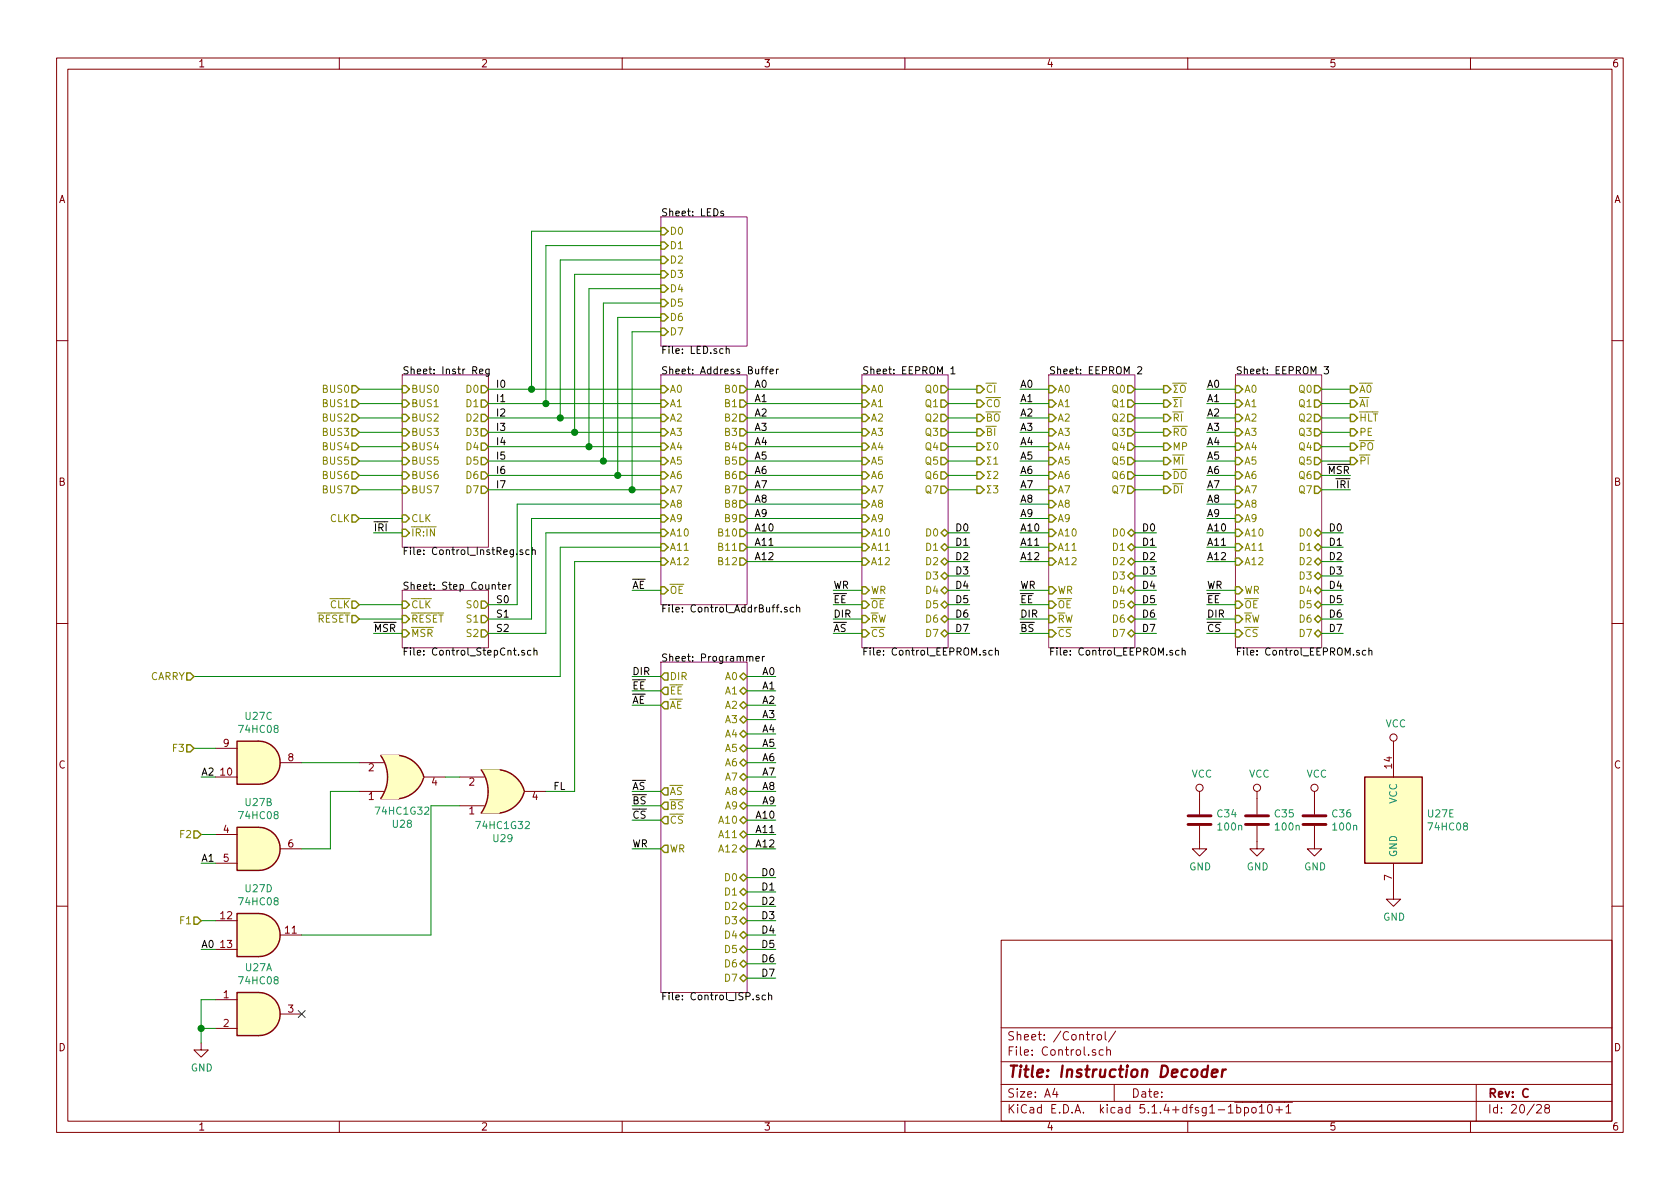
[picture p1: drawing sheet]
<svg xmlns="http://www.w3.org/2000/svg" width="297mm" height="210mm" viewBox="0 0 297 210" stroke-linecap="round" stroke-linejoin="round" font-family="sans-serif">
<g fill="none" stroke="#840000" stroke-width=".18">
<path d="M10 10.3h277v189.9h-277zM12 12.2h273v186.1h-273zM60 10.3v1.9M110 10.3v1.9M160 10.3v1.9M210 10.3v1.9M260 10.3v1.9M10 60.2h2M285 60.2h2M10 110.3h2M285 110.3h2M38.1 137.4h3.8"/>
<path d="M38.1 132.3h3.8M49.5 134.9h3.8M63.5 139.9h4.3M63.5 134.9h4.3M74.9 137.4h3.8M81.3 137.4h4.3M92.7 139.9h3.8M212.1 139.9v4.1M222.2 139.9v4.1M232.4 139.9v4.1M246.4 131.1v6.3M38.1 147.6h3.8"/>
<path d="M38.1 152.6h3.8M49.5 150.1h3.8M81.3 142.5h4.3M212.1 146v4.1h1.3l-1.3 1.3-1.3-1.3h1.3M222.2 146v4.1h1.3l-1.3 1.3-1.2-1.3h1.2M232.4 146v4.1h1.3l-1.3 1.3-1.3-1.3h1.3M246.4 152.6v6.4h1.2l-1.2 1.3-1.3-1.3h1.3M10 160.2h2M38.1 162.8h3.8M38.1 167.9h3.8M38.1 176.8h3.8M49.5 165.3h3.8"/>
<path d="M49.5 179.3h3.8M177 166.3h108v32h-108zM285 160.2h2M35.6 184.4v1.3h1.2l-1.2 1.2-1.3-1.2h1.3M38.1 181.9h3.8M60 198.3v1.9M110 198.3v1.9M160 198.3v1.9M177 194.8h108M177 191.8h108M177 187.8h108M177 181.8h108"/>
<path d="M186.5 192.5l-.4 1h1M186.8 193v1M193.5 182.9l-.4 .3M193.7 185.7a.37 .37 0 0 0-.6 .1l.1 .2 .5 .2 .1 .1-.3 .3-.4-.1M194.1 183.1l.2-.2 .4 .2v.7l-.2 .1-.4-.1zM195 185.7l-.4-.1-.3 .3 .1 .6 .2 .1 .4-.1M195.4 182.4v1.3l.2 .2M195.7 185.7h.1a.37 .37 0 0 1 .5 .1v.8M195.7 185.1v1.5M197 191.8v3M197.3 182.3l-1.3 2M210 198.3v1.9"/>
<path d="M218.3 194.9h10.2M218.7 195.9l.4-.1 .3 .3-.1 .6h-.6M218.7 195.3v1.5M220 195.9l.4-.1 .4 .3-.1 .6-.3 .1-.4-.1M220 195.8v1.5M221.4 196l.2-.2 .4 .2v.7l-.2 .1-.4-.1zM222.7 195.8l.4-.5v1.5M222.7 196.8h.8M224.2 195.5l.4-.2a.94 .94 0 0 1 0 1.5l-.4-.3-.1-.6zM225.6 196.3h1.1M226.2 195.7v1.1M227.4 195.8l.4-.5v1.5"/>
<path d="M227.4 196.8h.8M260 198.3v1.9M261 191.8v6.5M271.7 195.5l.2-.2h.4l.2 .5-.9 1h.9M273.4 196l-.2-.2v-.3a.48 .48 0 0 1 .7 0l-.1 .4-.6 .2-.1 .4 .3 .3h.3l.3-.3-.1-.4-.2-.1"/>
<circle cx="212.1" cy="139.3" r=".63"/>
<circle cx="222.2" cy="139.3" r=".63"/>
<circle cx="232.4" cy="139.3" r=".63"/>
<circle cx="246.4" cy="130.4" r=".63"/>
</g>
<path d="M213.5 189.2a.68 .68 0 0 0-1 .3l-.1 .6 .2 .2 .2 .1 .5-.1M213.6 188.4l-.3 2M214.3 189.8l1-.2-.1-.4-.5-.1-.4 .3v.9l.2 .1 .6-.1M216.2 189.1l-.2 1.3M216.7 189.1a.54 .54 0 0 0-.6 .4" fill="none" stroke="#840000" stroke-width=".41"/>
<path d="M116.8 38.3h15.3v22.9h-15.3zM71.1 66.3h15.3v30.5h-15.3zM116.8 66.3h15.3v40.6h-15.3zM152.4 66.3h15.2v48.2h-15.2zM185.4 66.3h15.3v48.2h-15.3zM218.4 66.3h15.3v48.2h-15.3zM71.1 104.4h15.3v10.1h-15.3zM116.8 117.1h15.3v58.4h-15.3z" fill="none" stroke="#840084" stroke-width=".18"/>
<g fill="none" stroke="#000" stroke-width=".18">
<path d="M127.9 37.4l-.3-.1-.2 .2 .1 .2 .4 .1v.3h-.5M84.8 65.7l.6-.1-.1-.3h-.3l-.2 .2 .1 .6h.4M86.5 65.3l-.1 1.1-.2 .1h-.3M86.5 65.3h-.4l-.2 .2 .1 .6h.5M128.4 61.8l.2-.1h.3v.8M128.4 61.2v1.3M134.6 65.3h.5M135.1 64.8l-.4 .2v1.1M135.3 65.3h.5M135.8 64.8l-.3 .2v1.1M136.1 65.7l.6-.1v-.3h-.4l-.2 .2 .1 .6h.5M137.3 65.3v.8"/>
<path d="M137.6 65.3l-.3 .2M168.1 65.2l.4-.4v1.3M168.1 66.1h.8M201.1 65l.5-.2 .3 .4-.8 .9h.8M234.1 64.8h.8l-.4 .5 .3 .2 .1 .4-.3 .2-.5-.1M92.4 97.3l-.3-.1-.2 .2 .1 .2 .4 .1v.3h-.5M93.5 97.3l-.3-.1-.2 .3 .1 .5h.4M94.1 97.4l.2-.2 .3 .1v.8M94.1 96.8v1.3M88 103.4h.5M88.2 102.9v1.1l.3 .2M88.8 103.8l.7-.1-.1-.3h-.4l-.2 .2 .1 .6h.5"/>
<path d="M90 103.4v.8M90.3 103.4l-.3 .2M92.7 115.1l-.3-.1-.2 .2 .1 .2 .4 .1v.3h-.5M93.9 115.1l-.4-.1-.2 .2 .1 .6h.5M94.4 115.1l.2-.1 .3 .1v.7M94.4 114.6v1.2M132.6 116.3l.1-.2h.3l.1 .8M133.7 116.5l.6-.1-.1-.3h-.4l-.1 .2v.6h.5M134.8 116.1v.8M135.2 116.1l-.4 .2M138.1 108.1v.1M139.2 107.4h-.3l-.2 .2v.1l.5 .2v.3h-.5"/>
<path d="M140.3 107.4h-.3l-.3 .2 .1 .6h.5M140.8 107.5l.2-.1h.3l.1 .8M140.8 107v1.2M174.3 115.1l-.3-.1-.2 .2 .1 .2 .4 .1v.3h-.5M175.4 115.1l-.3-.1-.3 .2 .2 .6h.4M176 115.1l.2-.1 .3 .1v.7M176 114.6v1.2M207.3 115.1l-.3-.1-.2 .2 .1 .2 .4 .1v.3h-.5M208.5 115.1l-.4-.1-.3 .2 .2 .6h.5M209 115.1l.2-.1 .3 .1v.7M209 114.6v1.2M240.3 115.1l-.3-.1-.1 .2v.2l.4 .1v.3h-.4"/>
<path d="M241.5 115.1l-.4-.1-.2 .2 .1 .6h.5M242 115.1l.2-.1 .3 .1 .1 .7M242 114.6v1.2M134.2 176h-.3l-.2 .1 .1 .2 .4 .1v.4h-.5M135.4 176h-.4l-.3 .2 .2 .6h.5M135.9 176.1l.2-.1h.3v.8M135.9 175.5v1.3"/>
</g>
<g fill="none" stroke="#848400" stroke-width=".25">
<path d="M116.8 45.3h.7l.6 .7-.6 .6h-.7zM116.8 47.9h.7l.6 .6-.6 .6h-.7zM116.8 40.3h.7l.6 .6-.6 .6h-.7zM116.8 42.8h.7l.6 .6-.6 .7h-.7zM116.8 55.5h.7l.6 .6-.6 .7h-.7zM116.8 58h.7l.6 .7-.6 .6h-.7zM116.8 50.4h.7l.6 .6-.6 .7h-.7zM116.8 53h.7l.6 .6-.6 .6h-.7zM62.2 68.2h.7l.6 .6-.6 .7h-.7zM62.2 78.4h.7l.6 .6-.6 .6h-.7zM62.2 70.7h.7l.6 .7-.6 .6h-.7zM62.2 75.8h.7l.6 .6-.6 .7h-.7z"/>
<path d="M62.2 73.3h.7l.6 .6-.6 .6h-.7zM71.1 68.2h.7l.6 .6-.6 .7h-.7zM71.1 70.7h.7l.6 .7-.6 .6h-.7zM71.1 73.3h.7l.6 .6-.6 .6h-.7zM71.1 75.8h.7l.6 .6-.6 .7h-.7zM71.1 78.4h.7l.6 .6-.6 .6h-.7zM85.1 68.2h.6l.7 .6-.7 .7h-.6zM85.1 70.7h.6l.7 .7-.7 .6h-.6zM85.1 73.3h.6l.7 .6-.7 .6h-.6zM85.1 75.8h.6l.7 .6-.7 .7h-.6zM85.1 78.4h.6l.7 .6-.7 .6h-.6zM116.8 68.2h.7l.6 .6-.6 .7h-.7z"/>
<path d="M116.8 70.7h.7l.6 .7-.6 .6h-.7zM116.8 73.3h.7l.6 .6-.6 .6h-.7zM116.8 75.8h.7l.6 .6-.6 .7h-.7zM116.8 78.4h.7l.6 .6-.6 .6h-.7zM130.8 68.2h.6l.7 .6-.7 .7h-.6zM130.8 70.7h.6l.7 .7-.7 .6h-.6zM130.8 73.3h.6l.7 .6-.7 .6h-.6zM130.8 75.8h.6l.7 .6-.7 .7h-.6zM130.8 78.4h.6l.7 .6-.7 .6h-.6zM152.4 68.2h.6l.7 .6-.7 .7h-.6zM152.4 70.7h.6l.7 .7-.7 .6h-.6zM152.4 73.3h.6l.7 .6-.7 .6h-.6z"/>
<path d="M152.4 75.8h.6l.7 .6-.7 .7h-.6zM152.4 78.4h.6l.7 .6-.7 .6h-.6zM166.4 68.2h.6l.6 .6-.6 .7h-.6zM166.4 70.7h.6l.6 .7-.6 .6h-.6zM166.4 73.3h.6l.6 .6-.6 .6h-.6zM166.4 75.8h.6l.6 .6-.6 .7h-.6zM166.4 78.4h.6l.6 .6-.6 .6h-.6zM172.7 78.4h.7l.6 .6-.6 .6h-.7zM172.7 73.3h.7l.6 .6-.6 .6h-.7zM172.7 68.2h.7l.6 .6-.6 .7h-.7zM172.7 70.7h.7l.6 .7-.6 .6h-.7zM172.7 75.8h.7l.6 .6-.6 .7h-.7z"/>
<path d="M185.4 68.2h.7l.6 .6-.6 .7h-.7zM185.4 70.7h.7l.6 .7-.6 .6h-.7zM185.4 73.3h.7l.6 .6-.6 .6h-.7zM185.4 75.8h.7l.6 .6-.6 .7h-.7zM185.4 78.4h.7l.6 .6-.6 .6h-.7zM199.4 68.2h.6l.7 .6-.7 .7h-.6zM199.4 70.7h.6l.7 .7-.7 .6h-.6zM199.4 73.3h.6l.7 .6-.7 .6h-.6zM199.4 75.8h.6l.7 .6-.7 .7h-.6zM199.4 78.4h.6l.7 .6-.7 .6h-.6zM205.7 68.2h.7l.6 .6-.6 .7h-.7zM205.7 70.7h.7l.6 .7-.6 .6h-.7z"/>
<path d="M205.7 78.4h.7l.6 .6-.6 .6h-.7zM205.7 75.8h.7l.6 .6-.6 .7h-.7zM205.7 73.3h.7l.6 .6-.6 .6h-.7zM218.4 68.2h.7l.6 .6-.6 .7h-.7zM218.4 70.7h.7l.6 .7-.6 .6h-.7zM218.4 73.3h.7l.6 .6-.6 .6h-.7zM218.4 75.8h.7l.6 .6-.6 .7h-.7zM218.4 78.4h.7l.6 .6-.6 .6h-.7zM232.4 68.2h.6l.7 .6-.7 .7h-.6zM232.4 70.7h.6l.7 .7-.7 .6h-.6zM232.4 73.3h.6l.7 .6-.7 .6h-.6zM232.4 75.8h.6l.7 .6-.7 .7h-.6z"/>
<path d="M232.4 78.4h.6l.7 .6-.7 .6h-.6zM238.8 78.4h.6l.6 .6-.6 .6h-.6zM238.8 75.8h.6l.6 .6-.6 .7h-.6zM238.8 73.3h.6l.6 .6-.6 .6h-.6zM238.8 70.7h.6l.6 .7-.6 .6h-.6zM238.8 68.2h.6l.6 .6-.6 .7h-.6zM62.2 86h.7l.6 .6-.6 .6h-.7zM62.2 83.4h.7l.6 .7-.6 .6h-.7zM62.2 80.9h.7l.6 .6-.6 .7h-.7zM62.2 91.1h.7l.6 .6-.6 .6h-.7zM71.1 80.9h.7l.6 .6-.6 .7h-.7zM71.1 83.4h.7l.6 .7-.6 .6h-.7z"/>
<path d="M71.1 86h.7l.6 .6-.6 .6h-.7zM71.1 91.1h.7l.6 .6-.6 .6h-.7zM71.1 93.6h.7l.6 .6-.6 .7h-.7zM85.1 80.9h.6l.7 .6-.7 .7h-.6zM85.1 83.4h.6l.7 .7-.7 .6h-.6zM85.1 86h.6l.7 .6-.7 .6h-.6zM116.8 80.9h.7l.6 .6-.6 .7h-.7zM116.8 83.4h.7l.6 .7-.6 .6h-.7zM116.8 86h.7l.6 .6-.6 .6h-.7zM116.8 88.5h.7l.6 .6-.6 .7h-.7zM116.8 91.1h.7l.6 .6-.6 .6h-.7zM116.8 93.6h.7l.6 .6-.6 .7h-.7z"/>
<path d="M116.8 96.1h.7l.6 .7-.6 .6h-.7zM116.8 98.7h.7l.6 .6-.6 .6h-.7zM130.8 80.9h.6l.7 .6-.7 .7h-.6zM130.8 83.4h.6l.7 .7-.7 .6h-.6zM130.8 86h.6l.7 .6-.7 .6h-.6zM130.8 88.5h.6l.7 .6-.7 .7h-.6zM130.8 91.1h.6l.7 .6-.7 .6h-.6zM130.8 93.6h.6l.7 .6-.7 .7h-.6zM130.8 96.1h.6l.7 .7-.7 .6h-.6zM130.8 98.7h.6l.7 .6-.7 .6h-.6zM152.4 80.9h.6l.7 .6-.7 .7h-.6zM152.4 83.4h.6l.7 .7-.7 .6h-.6z"/>
<path d="M152.4 86h.6l.7 .6-.7 .6h-.6zM152.4 88.5h.6l.7 .6-.7 .7h-.6zM152.4 91.1h.6l.7 .6-.7 .6h-.6zM152.4 93.6h.6l.7 .6-.7 .7h-.6zM152.4 96.1h.6l.7 .7-.7 .6h-.6zM152.4 98.7h.6l.7 .6-.7 .6h-.6zM166.4 80.9h.6l.6 .6-.6 .7h-.6zM166.4 83.4h.6l.6 .7-.6 .6h-.6zM166.4 86h.6l.6 .6-.6 .6h-.6zM166.4 94.2l.6-.6 .6 .6-.6 .7zM166.4 96.8l.6-.7 .6 .7-.6 .6zM166.4 99.3l.6-.6 .6 .6-.6 .6z"/>
<path d="M172.7 80.9h.7l.6 .6-.6 .7h-.7zM172.7 83.4h.7l.6 .7-.6 .6h-.7zM172.7 86h.7l.6 .6-.6 .6h-.7zM185.4 80.9h.7l.6 .6-.6 .7h-.7zM185.4 83.4h.7l.6 .7-.6 .6h-.7zM185.4 86h.7l.6 .6-.6 .6h-.7zM185.4 88.5h.7l.6 .6-.6 .7h-.7zM185.4 91.1h.7l.6 .6-.6 .6h-.7zM185.4 93.6h.7l.6 .6-.6 .7h-.7zM185.4 96.1h.7l.6 .7-.6 .6h-.7zM185.4 98.7h.7l.6 .6-.6 .6h-.7zM199.4 80.9h.6l.7 .6-.7 .7h-.6z"/>
<path d="M199.4 83.4h.6l.7 .7-.7 .6h-.6zM199.4 86h.6l.7 .6-.7 .6h-.6zM199.4 94.2l.6-.6 .7 .6-.7 .7zM199.4 96.8l.6-.7 .7 .7-.7 .6zM199.4 99.3l.6-.6 .7 .6-.7 .6zM205.7 86h.7l.6 .6-.6 .6h-.7zM205.7 80.9h.7l.6 .6-.6 .7h-.7zM205.7 83.4h.7l.6 .7-.6 .6h-.7zM218.4 80.9h.7l.6 .6-.6 .7h-.7zM218.4 83.4h.7l.6 .7-.6 .6h-.7zM218.4 86h.7l.6 .6-.6 .6h-.7zM218.4 88.5h.7l.6 .6-.6 .7h-.7z"/>
<path d="M218.4 91.1h.7l.6 .6-.6 .6h-.7zM218.4 93.6h.7l.6 .6-.6 .7h-.7zM218.4 96.1h.7l.6 .7-.6 .6h-.7zM218.4 98.7h.7l.6 .6-.6 .6h-.7zM232.4 80.9h.6l.7 .6-.7 .7h-.6zM232.4 83.4h.6l.7 .7-.7 .6h-.6zM232.4 86h.6l.7 .6-.7 .6h-.6zM232.4 94.2l.6-.6 .7 .6-.7 .7zM232.4 96.8l.6-.7 .7 .7-.7 .6zM232.4 99.3l.6-.6 .7 .6-.7 .6zM238.8 80.9h.6l.6 .6-.6 .7h-.6zM33 119h.7l.6 .6-.6 .7h-.7z"/>
<path d="M62.2 106.3h.7l.6 .6-.6 .7h-.7zM62.2 108.8h.7l.6 .7-.6 .6h-.7zM71.1 106.3h.7l.6 .6-.6 .7h-.7zM71.1 108.8h.7l.6 .7-.6 .6h-.7zM71.1 111.4h.7l.6 .6-.6 .6h-.7zM85.1 106.3h.6l.7 .6-.7 .7h-.6zM85.1 108.8h.6l.7 .7-.7 .6h-.6zM85.1 111.4h.6l.7 .6-.7 .6h-.6zM116.8 103.8h.7l.6 .6-.6 .6h-.7zM117.5 119h.6v1.3h-.6l-.7-.7zM130.8 119.6l.6-.6 .7 .6-.7 .7zM152.4 103.8h.6l.7 .6-.7 .6h-.6z"/>
<path d="M152.4 106.3h.6l.7 .6-.7 .7h-.6zM152.4 108.8h.6l.7 .7-.7 .6h-.6zM152.4 111.4h.6l.7 .6-.7 .6h-.6zM166.4 101.8l.6-.6 .6 .6-.6 .7zM166.4 104.4l.6-.6 .6 .6-.6 .6zM166.4 106.9l.6-.6 .6 .6-.6 .7zM166.4 109.5l.6-.7 .6 .7-.6 .6zM166.4 112l.6-.6 .6 .6-.6 .6zM185.4 103.8h.7l.6 .6-.6 .6h-.7zM185.4 106.3h.7l.6 .6-.6 .7h-.7zM185.4 108.8h.7l.6 .7-.6 .6h-.7zM185.4 111.4h.7l.6 .6-.6 .6h-.7z"/>
<path d="M199.4 101.8l.6-.6 .7 .6-.7 .7zM199.4 104.4l.6-.6 .7 .6-.7 .6zM199.4 106.9l.6-.6 .7 .6-.7 .7zM199.4 109.5l.6-.7 .7 .7-.7 .6zM200 111.4l.7 .6-.7 .6-.6-.6zM218.4 103.8h.7l.6 .6-.6 .6h-.7zM218.4 106.3h.7l.6 .6-.6 .7h-.7zM218.4 108.8h.7l.6 .7-.6 .6h-.7zM218.4 111.4h.7l.6 .6-.6 .6h-.7zM232.4 101.8l.6-.6 .7 .6-.7 .7zM232.4 104.4l.6-.6 .7 .6-.7 .6zM232.4 106.9l.6-.6 .7 .6-.7 .7z"/>
<path d="M232.4 109.5l.6-.7 .7 .7-.7 .6zM232.4 112l.6-.6 .7 .6-.7 .6zM33 131.7h.7l.6 .6-.6 .7h-.7zM117.5 121.5h.6v1.3h-.6l-.7-.6zM117.5 139.3h.6v1.3h-.6l-.7-.7zM117.5 124.1h.6v1.2h-.6l-.7-.6zM130.8 124.7l.6-.6 .7 .6-.7 .6zM130.8 127.2l.6-.6 .7 .6-.7 .7zM130.8 129.8l.6-.6 .7 .6-.7 .6zM130.8 132.3l.6-.6 .7 .6-.7 .7zM130.8 134.9l.6-.7 .7 .7-.7 .6zM130.8 137.4l.6-.6 .7 .6-.7 .6z"/>
<path d="M130.8 139.9l.6-.6 .7 .6-.7 .7zM131.4 121.5l.7 .7-.7 .6-.6-.6zM34.3 146.9h.6l.7 .7-.7 .6h-.6zM117.5 141.9h.6v1.2h-.6l-.7-.6zM117.5 144.4h.6v1.3h-.6l-.7-.7zM117.5 149.5h.6v1.2h-.6l-.7-.6zM130.8 147.6l.6-.7 .7 .7-.7 .6zM130.8 145l.6-.6 .7 .6-.7 .7zM130.8 142.5l.6-.6 .7 .6-.7 .6zM130.8 157.7l.6-.6 .7 .6-.7 .7zM130.8 155.2l.6-.6 .7 .6-.7 .6zM131.4 149.5l.7 .6-.7 .6-.6-.6z"/>
<path d="M34.3 162.2h.6l.7 .6-.7 .6h-.6zM130.8 173l.6-.7 .7 .7-.7 .6zM130.8 170.4l.6-.6 .7 .6-.7 .7zM130.8 167.9l.6-.6 .7 .6-.7 .6zM130.8 165.3l.6-.6 .7 .6-.7 .7zM130.8 162.8l.6-.6 .7 .6-.7 .6zM130.8 160.3l.6-.7 .7 .7-.7 .6z"/>
</g>
<g fill="#ffffc2" stroke="#ffffc2" stroke-width=".18">
<path d="M69.9 136.1l5 1.3a5.2 5.2 0 0 1-4.4 3.8z"/>
<path d="M70.5 133.6a5.2 5.2 0 0 1 4.4 3.8l-5 1.3z"/>
<path d="M67.3 133.6h3.2z"/>
<path d="M67.3 141.2h3.2z"/>
<path d="M67.3 133.6h3.2v7.6h-3.2a6.6 6.6 0 0 0 0-7.6z"/>
<path d="M87.7 138.6l5 1.4a5.2 5.2 0 0 1-4.4 3.8z"/>
<path d="M88.3 136.1a5.2 5.2 0 0 1 4.4 3.8l-5 1.4z"/>
<path d="M85.1 136.1h3.2z"/>
<path d="M85.1 143.8h3.2z"/>
<path d="M85.1 136.1h3.2v7.7h-3.2a6.6 6.6 0 0 0 0-7.7z"/>
<path d="M45.7 131.1a3.8 3.8 0 0 1 3.8 3.8 3.8 3.8 0 0 1-3.8 3.8z"/>
<path d="M41.9 131.1h3.8v7.6h-3.8z"/>
<path d="M241.3 137.4h10.2v15.2h-10.2z"/>
<path d="M45.7 161.5a3.8 3.8 0 0 1 3.8 3.8 3.8 3.8 0 0 1-3.8 3.9z"/>
<path d="M41.9 161.5h3.8v7.7h-3.8z"/>
<path d="M45.7 175.5a3.8 3.8 0 0 1 3.8 3.8 3.8 3.8 0 0 1-3.8 3.8z"/>
<path d="M41.9 175.5h3.8v7.6h-3.8z"/>
<path d="M45.7 146.3a3.8 3.8 0 0 1 3.8 3.8 3.8 3.8 0 0 1-3.8 3.8z"/>
<path d="M41.9 146.3h3.8v7.6h-3.8z"/>
</g>
<g fill="none" stroke="#840000" stroke-width=".25">
<path d="M41.9 131.1h3.8a3.8 3.8 0 0 1 3.8 3.8 3.8 3.8 0 0 1-3.8 3.8h-3.8zM67.3 133.6h3.2a5.2 5.2 0 0 1 4.4 3.8M67.3 133.6a6.6 6.6 0 0 1 0 7.6M74.9 137.4a5.2 5.2 0 0 1-4.4 3.8h-3.2M85.1 136.1h3.2M85.1 136.2a6.6 6.6 0 0 1 0 7.5M88.3 136.1a5.2 5.2 0 0 1 4.4 3.8M92.7 140a5.2 5.2 0 0 1-4.4 3.8M241.3 137.4h10.2v15.2h-10.2zM41.9 146.3h3.8a3.8 3.8 0 0 1 3.8 3.8 3.8 3.8 0 0 1-3.8 3.8h-3.8zM85.1 143.8h3.2M41.9 161.5h3.8a3.8 3.8 0 0 1 3.8 3.8 3.8 3.8 0 0 1-3.8 3.9h-3.8z"/>
<path d="M41.9 175.5h3.8a3.8 3.8 0 0 1 3.8 3.8 3.8 3.8 0 0 1-3.8 3.8h-3.8z"/>
</g>
<path d="M210.1 145.8h4M210.1 144.3h4M220.2 145.8h4.1M220.2 144.3h4.1M230.4 145.8h4M230.4 144.3h4" fill="none" stroke="#840000" stroke-width=".51"/>
<g fill="none" stroke="#008400" stroke-width=".18">
<path d="M116.8 51h-12.7v28M116.8 53.6h-10.1v27.9M116.8 56.1h-7.6v28M116.8 58.7h-5v27.9M116.8 48.5h-15.2v27.9M116.8 43.4h-20.3v28M116.8 46h-17.7v27.9M116.8 40.9h-22.8v27.9M63.5 73.9h7.6M63.5 71.4h7.6M63.5 79h7.6M63.5 76.4h7.6"/>
<path d="M63.5 68.8h7.6M86.4 73.9h30.4M86.4 71.4h30.4M86.4 79h30.4M86.4 76.4h30.4M86.4 68.8h30.4M132.1 73.9h20.3M132.1 71.4h20.3M132.1 79h20.3M132.1 76.4h20.3M132.1 68.8h20.3M167.6 73.9h5.1"/>
<path d="M167.6 71.4h5.1M167.6 79h5.1M167.6 76.4h5.1M167.6 68.8h5.1M180.3 73.9h5.1M180.3 71.4h5.1M180.3 79h5.1M180.3 76.4h5.1M180.3 68.8h5.1M200.7 73.9h5M200.7 71.4h5M200.7 79h5"/>
<path d="M200.7 76.4h5M200.7 68.8h5M213.4 73.9h5M213.4 71.4h5M213.4 79h5M213.4 76.4h5M213.4 68.8h5M233.7 73.9h5.1M233.7 71.4h5.1M233.7 79h5.1M233.7 76.4h5.1M233.7 68.8h5.1"/>
<path d="M63.5 81.5h7.6M63.5 84.1h7.6M63.5 86.6h7.6M63.5 91.7h7.6M66 94.2h5.1M86.4 81.5h30.4M86.4 84.1h30.4M86.4 86.6h30.4M116.8 96.8h-17.7v22.8h-64.8M116.8 99.3h-15.2v40.6h-5.1M116.8 89.1h-25.4v17.8h-5M116.8 91.7h-22.8v17.8h-7.6"/>
<path d="M116.8 94.2h-20.3v17.8h-10.1M132.1 96.8h20.3M132.1 99.3h20.3M132.1 94.2h20.3M132.1 81.5h20.3M132.1 84.1h20.3M132.1 86.6h20.3M132.1 91.7h20.3M132.1 89.1h20.3M167.6 96.8h3.8M167.6 99.3h3.8M167.6 94.2h3.8"/>
<path d="M167.6 81.5h5.1M167.6 84.1h5.1M167.6 86.6h5.1M180.3 96.8h5.1M180.3 99.3h5.1M180.3 94.2h5.1M180.3 81.5h5.1M180.3 84.1h5.1M180.3 86.6h5.1M180.3 91.7h5.1M180.3 89.1h5.1M200.7 96.8h3.8"/>
<path d="M200.7 99.3h3.8M200.7 94.2h3.8M200.7 81.5h5M200.7 84.1h5M200.7 86.6h5M213.4 96.8h5M213.4 99.3h5M213.4 94.2h5M213.4 81.5h5M213.4 84.1h5M213.4 86.6h5M213.4 91.7h5"/>
<path d="M213.4 89.1h5M233.7 96.8h3.8M233.7 99.3h3.8M233.7 94.2h3.8M233.7 81.5h5.1M233.7 84.1h5.1M233.7 86.6h5.1M63.5 106.9h7.6M63.5 109.5h7.6M66 112h5.1M111.8 104.4h5M111.8 119.6h5"/>
<path d="M132.1 119.6h5.1M147.3 104.4h5.1M147.3 106.9h5.1M147.3 109.5h5.1M147.3 112h5.1M167.6 101.8h3.8M167.6 104.4h3.8M167.6 106.9h3.8M167.6 109.5h3.8M167.6 112h3.8M180.3 104.4h5.1M180.3 106.9h5.1"/>
<path d="M180.3 109.5h5.1M180.3 112h5.1M200.7 101.8h3.8M200.7 104.4h3.8M200.7 106.9h3.8M200.7 109.5h3.8M200.7 112h3.8M213.4 104.4h5M213.4 106.9h5M213.4 109.5h5M213.4 112h5M233.7 101.8h3.8"/>
<path d="M233.7 104.4h3.8M233.7 106.9h3.8M233.7 109.5h3.8M233.7 112h3.8M34.3 132.3h3.8M53.3 134.9h10.2M63.5 139.9h-5.1v10.2h-5.1M78.7 137.4h2.6M111.8 139.9h5M111.8 124.7h5M111.8 122.2h5M132.1 139.9h5.1"/>
<path d="M132.1 124.7h5.1M132.1 122.2h5.1M132.1 134.9h5.1M132.1 137.4h5.1M132.1 132.3h5.1M132.1 127.2h5.1M132.1 129.8h5.1M35.6 147.6h2.5M35.6 152.6h2.5M81.3 142.5h-5.1v22.8h-22.9M111.8 142.5h5M111.8 145h5"/>
<path d="M111.8 150.1h5M132.1 142.5h5.1M132.1 145h5.1M132.1 147.6h5.1M132.1 150.1h5.1M132.1 155.2h5.1M132.1 157.7h5.1M35.6 162.8h2.5M38.1 176.8h-2.5v7.6M132.1 160.3h5.1M132.1 162.8h5.1M132.1 165.3h5.1"/>
<path d="M132.1 167.9h5.1M132.1 170.4h5.1M132.1 173h5.1M35.6 181.9h2.5"/>
</g>
<path d="M175.8 78.4l.2-.1a.67 .67 0 0 1 .4 .6 .67 .67 0 0 1-.4 .6l-.3-.4zM207.3 70.3h1.8M208.2 70.7h-.6l.4 .6-.4 .6h.6M208.5 67.8h1.3M208.8 68.3l.2-.2a.47 .47 0 0 1 .6 .4l-.1 .7-.2 .2-.4-.1a1 1 0 0 1-.1-1zM208.8 70.7v1.2M175.6 85.9h.8l-.4 .5 .4 .1v.4l-.2 .3-.6-.2M175.7 81.2l.4-.4v1.3M175.7 83.5l.5-.1 .2 .3-.8 .9h.8M175.7 82.1h.7" fill="none" stroke="#848400" stroke-width=".18"/>
<g fill="#008400" stroke="#008400" stroke-width=".25">
<circle cx="111.8" cy="86.6" r=".51"/>
<circle cx="101.6" cy="76.4" r=".51"/>
<circle cx="35.6" cy="181.9" r=".51"/>
<circle cx="106.7" cy="81.5" r=".51"/>
<circle cx="99.1" cy="73.9" r=".51"/>
<circle cx="109.2" cy="84.1" r=".51"/>
<circle cx="96.5" cy="71.4" r=".51"/>
<circle cx="104.1" cy="79" r=".51"/>
<circle cx="94" cy="68.8" r=".51"/>
</g>
<path d="M52.7 178.7l1.2 1.2M53.9 178.7l-1.2 1.2" fill="none" stroke="#000084" stroke-width=".18"/>
<text font-size="2.8" fill="#840000" x="178" y="190.5">Title: Instruction Decoder</text>
<g font-size="2.1" fill="#840000">
<text x="178" y="184">Sheet: /Control/</text>
<text x="178" y="186.7">File: Control.sch</text>
<text x="178" y="196.9">KiCad E.D.A. kicad 5.1.4+dfsg1-1bpo10+1</text>
<text x="178" y="194.1">Size: A4</text>
<text x="200" y="194.1">Date:</text>
<text x="263" y="194.1">Rev: C</text>
<text x="263" y="196.9">Id: 20/28</text>
</g>
<g font-size="1.8" fill="#840000">
<text x="35" y="11.9">1</text>
<text x="85" y="11.9">2</text>
<text x="135" y="11.9">3</text>
<text x="185" y="11.9">4</text>
<text x="235" y="11.9">5</text>
<text x="285" y="11.9">6</text>
<text x="10.4" y="35.9">A</text>
<text x="285.4" y="35.9">A</text>
<text x="10.4" y="85.9">B</text>
<text x="285.4" y="85.9">B</text>
<text x="10.4" y="135.9">C</text>
<text x="39" y="137.2">10</text>
<text x="39.5" y="132.1">9</text>
<text x="51" y="134.6">8</text>
<text x="65.2" y="136.4">2</text>
<text x="246.1" y="135.8" transform="rotate(-90 246.1 135.8)">14</text>
<text x="285.4" y="135.9">C</text>
<text x="65.2" y="141.5">1</text>
<text x="76.4" y="138.9">4</text>
<text x="83" y="138.9">2</text>
<text x="94.1" y="141.5">4</text>
<text x="39.5" y="147.3">4</text>
<text x="51" y="149.9">6</text>
<text x="83" y="144">1</text>
<text x="39.5" y="152.4">5</text>
<text x="246.1" y="155.7" transform="rotate(-90 246.1 155.7)">7</text>
<text x="39" y="162.6">12</text>
<text x="39" y="167.6">13</text>
<text x="50.5" y="165.1">11</text>
<text x="39.5" y="176.5">1</text>
<text x="51" y="179.1">3</text>
<text x="10.4" y="185.9">D</text>
<text x="39.5" y="181.6">2</text>
<text x="285.4" y="185.9">D</text>
<text x="35" y="199.9">1</text>
<text x="85" y="199.9">2</text>
<text x="135" y="199.9">3</text>
<text x="185" y="199.9">4</text>
<text x="235" y="199.9">5</text>
<text x="285" y="199.9">6</text>
</g>
<g font-size="1.8">
<text x="116.8" y="38.2">Sheet: LEDs</text>
<text x="116.8" y="62.6">File: LED.sch</text>
<text x="71.1" y="66.2">Sheet: Instr Reg</text>
<text x="87.6" y="71.1">I1</text>
<text x="87.6" y="68.6">I0</text>
<text x="116.8" y="66.2">Sheet: Address Buffer</text>
<text x="133.3" y="71.1">A1</text>
<text x="133.3" y="68.6">A0</text>
<text x="152.4" y="66.2">Sheet: EEPROM 1</text>
<text x="180.3" y="68.6">A0</text>
<text x="180.3" y="71.1">A1</text>
<text x="185.4" y="66.2">Sheet: EEPROM 2</text>
<text x="213.4" y="68.6">A0</text>
<text x="213.4" y="71.1">A1</text>
<text x="218.4" y="66.2">Sheet: EEPROM 3</text>
<text x="87.6" y="76.2">I3</text>
<text x="87.6" y="73.7">I2</text>
<text x="133.3" y="73.7">A2</text>
<text x="133.3" y="76.2">A3</text>
<text x="180.3" y="73.7">A2</text>
<text x="180.3" y="76.2">A3</text>
<text x="213.4" y="73.7">A2</text>
<text x="213.4" y="76.2">A3</text>
<text x="87.6" y="83.8">I6</text>
<text x="87.6" y="81.3">I5</text>
<text x="87.6" y="78.7">I4</text>
<text x="133.3" y="78.7">A4</text>
<text x="133.3" y="81.3">A5</text>
<text x="133.3" y="83.8">A6</text>
<text x="180.3" y="78.7">A4</text>
<text x="180.3" y="81.3">A5</text>
<text x="180.3" y="83.8">A6</text>
<text x="213.4" y="78.7">A4</text>
<text x="213.4" y="81.3">A5</text>
<text x="213.4" y="83.8">A6</text>
<text x="234.8" y="83.8">MSR</text>
<text x="87.6" y="86.4">I7</text>
<text x="133.3" y="86.4">A7</text>
<text x="133.3" y="88.9">A8</text>
<text x="180.3" y="86.4">A7</text>
<text x="180.3" y="88.9">A8</text>
<text x="213.4" y="86.4">A7</text>
<text x="213.4" y="88.9">A8</text>
<text x="236.5" y="86.4">IRI</text>
<text x="66" y="94">IRI</text>
<text x="133.3" y="91.4">A9</text>
<text x="133.3" y="94">A10</text>
<text x="169.2" y="94">D0</text>
<text x="180.3" y="91.4">A9</text>
<text x="180.3" y="94">A10</text>
<text x="202.2" y="94">D0</text>
<text x="213.4" y="91.4">A9</text>
<text x="213.4" y="94">A10</text>
<text x="235.2" y="94">D0</text>
<text x="71.1" y="98.1">File: Control_InstReg.sch</text>
<text x="133.3" y="96.5">A11</text>
<text x="133.3" y="99.1">A12</text>
<text x="169.2" y="96.5">D1</text>
<text x="169.2" y="99.1">D2</text>
<text x="169.2" y="101.6">D3</text>
<text x="180.3" y="99.1">A12</text>
<text x="180.3" y="96.5">A11</text>
<text x="202.2" y="96.5">D1</text>
<text x="202.2" y="99.1">D2</text>
<text x="202.2" y="101.6">D3</text>
<text x="213.4" y="99.1">A12</text>
<text x="213.4" y="96.5">A11</text>
<text x="235.2" y="101.6">D3</text>
<text x="235.2" y="99.1">D2</text>
<text x="235.2" y="96.5">D1</text>
<text x="71.1" y="104.3">Sheet: Step Counter</text>
<text x="87.6" y="106.7">S0</text>
<text x="111.8" y="104.1">AE</text>
<text x="147.3" y="106.7">EE</text>
<text x="147.3" y="104.1">WR</text>
<text x="169.2" y="104.1">D4</text>
<text x="169.2" y="106.7">D5</text>
<text x="180.3" y="104.1">WR</text>
<text x="180.3" y="106.7">EE</text>
<text x="202.2" y="104.1">D4</text>
<text x="202.2" y="106.7">D5</text>
<text x="213.4" y="104.1">WR</text>
<text x="213.4" y="106.7">EE</text>
<text x="235.2" y="106.7">D5</text>
<text x="235.2" y="104.1">D4</text>
<text x="66" y="111.8">MSR</text>
<text x="87.6" y="111.8">S2</text>
<text x="87.6" y="109.2">S1</text>
<text x="116.8" y="108.3">File: Control_AddrBuff.sch</text>
<text x="147.3" y="111.8">AS</text>
<text x="147.3" y="109.2">DIR</text>
<text x="169.2" y="109.2">D6</text>
<text x="169.2" y="111.8">D7</text>
<text x="180.3" y="111.8">BS</text>
<text x="180.3" y="109.2">DIR</text>
<text x="202.2" y="109.2">D6</text>
<text x="202.2" y="111.8">D7</text>
<text x="213.4" y="111.8">CS</text>
<text x="213.4" y="109.2">DIR</text>
<text x="235.2" y="111.8">D7</text>
<text x="235.2" y="109.2">D6</text>
<text x="71.1" y="115.9">File: Control_StepCnt.sch</text>
<text x="111.8" y="119.4">DIR</text>
<text x="116.8" y="117">Sheet: Programmer</text>
<text x="134.9" y="119.4">A0</text>
<text x="152.4" y="115.9">File: Control_EEPROM.sch</text>
<text x="185.4" y="115.9">File: Control_EEPROM.sch</text>
<text x="218.4" y="115.9">File: Control_EEPROM.sch</text>
<text x="111.8" y="124.5">AE</text>
<text x="111.8" y="121.9">EE</text>
<text x="134.9" y="121.9">A1</text>
<text x="134.9" y="124.5">A2</text>
<text x="134.9" y="127">A3</text>
<text x="134.9" y="129.5">A4</text>
<text x="35.6" y="137.2">A2</text>
<text x="134.9" y="134.6">A6</text>
<text x="134.9" y="137.2">A7</text>
<text x="134.9" y="132.1">A5</text>
<text x="97.8" y="139.7">FL</text>
<text x="111.8" y="139.7">AS</text>
<text x="111.8" y="142.2">BS</text>
<text x="134.9" y="142.2">A9</text>
<text x="134.9" y="139.7">A8</text>
<text x="111.8" y="149.9">WR</text>
<text x="111.8" y="144.8">CS</text>
<text x="133.9" y="149.9">A12</text>
<text x="133.9" y="147.3">A11</text>
<text x="133.9" y="144.8">A10</text>
<text x="35.6" y="152.4">A1</text>
<text x="134.9" y="154.9">D0</text>
<text x="134.9" y="160">D2</text>
<text x="134.9" y="157.5">D1</text>
<text x="35.6" y="167.6">A0</text>
<text x="134.9" y="167.6">D5</text>
<text x="134.9" y="165.1">D4</text>
<text x="134.9" y="162.6">D3</text>
<text x="134.9" y="172.7">D7</text>
<text x="134.9" y="170.2">D6</text>
<text x="116.8" y="176.9">File: Control_ISP.sch</text>
</g>
<g font-size="1.8" fill="#848400">
<text x="118.4" y="41.5">D0</text>
<text x="118.4" y="46.6">D2</text>
<text x="118.4" y="44.1">D1</text>
<text x="118.4" y="49.1">D3</text>
<text x="118.4" y="51.7">D4</text>
<text x="118.4" y="56.8">D6</text>
<text x="118.4" y="59.3">D7</text>
<text x="118.4" y="54.2">D5</text>
<text x="57.3" y="69.5">BUS0</text>
<text x="72.6" y="69.5">BUS0</text>
<text x="82.6" y="69.5">D0</text>
<text x="118.4" y="69.5">A0</text>
<text x="128.3" y="69.5">B0</text>
<text x="153.9" y="69.5">A0</text>
<text x="163.8" y="69.5">Q0</text>
<text x="174.2" y="69.5">CI</text>
<text x="186.9" y="69.5">A0</text>
<text x="196.8" y="69.5">Q0</text>
<text x="207.3" y="69.5">O</text>
<text x="220" y="69.5">A0</text>
<text x="229.8" y="69.5">Q0</text>
<text x="240.3" y="69.5">A0</text>
<text x="57.3" y="72">BUS1</text>
<text x="57.3" y="77.1">BUS3</text>
<text x="57.3" y="74.5">BUS2</text>
<text x="72.6" y="72">BUS1</text>
<text x="72.6" y="74.5">BUS2</text>
<text x="72.6" y="77.1">BUS3</text>
<text x="82.6" y="72">D1</text>
<text x="82.6" y="74.5">D2</text>
<text x="82.6" y="77.1">D3</text>
<text x="118.4" y="72">A1</text>
<text x="118.4" y="74.5">A2</text>
<text x="118.4" y="77.1">A3</text>
<text x="128.3" y="72">B1</text>
<text x="128.3" y="74.5">B2</text>
<text x="128.3" y="77.1">B3</text>
<text x="153.9" y="72">A1</text>
<text x="153.9" y="74.5">A2</text>
<text x="153.9" y="77.1">A3</text>
<text x="163.8" y="72">Q1</text>
<text x="163.8" y="74.5">Q2</text>
<text x="163.8" y="77.1">Q3</text>
<text x="174.2" y="74.5">BO</text>
<text x="174.2" y="72">CO</text>
<text x="174.2" y="77.1">BI</text>
<text x="186.9" y="72">A1</text>
<text x="186.9" y="74.5">A2</text>
<text x="186.9" y="77.1">A3</text>
<text x="196.8" y="72">Q1</text>
<text x="196.8" y="74.5">Q2</text>
<text x="196.8" y="77.1">Q3</text>
<text x="207.3" y="77.1">RO</text>
<text x="207.3" y="74.5">RI</text>
<text x="220" y="72">A1</text>
<text x="220" y="74.5">A2</text>
<text x="220" y="77.1">A3</text>
<text x="229.8" y="72">Q1</text>
<text x="229.8" y="74.5">Q2</text>
<text x="229.8" y="77.1">Q3</text>
<text x="240.3" y="77.1">PE</text>
<text x="240.3" y="74.5">HLT</text>
<text x="240.3" y="72">AI</text>
<text x="57.3" y="82.2">BUS5</text>
<text x="57.3" y="79.6">BUS4</text>
<text x="72.6" y="79.6">BUS4</text>
<text x="72.6" y="82.2">BUS5</text>
<text x="82.6" y="79.6">D4</text>
<text x="82.6" y="82.2">D5</text>
<text x="118.4" y="79.6">A4</text>
<text x="118.4" y="82.2">A5</text>
<text x="128.3" y="79.6">B4</text>
<text x="128.3" y="82.2">B5</text>
<text x="153.9" y="79.6">A4</text>
<text x="153.9" y="82.2">A5</text>
<text x="163.8" y="79.6">Q4</text>
<text x="163.8" y="82.2">Q5</text>
<text x="174.2" y="79.6">0</text>
<text x="174.2" y="82.2">1</text>
<text x="186.9" y="79.6">A4</text>
<text x="186.9" y="82.2">A5</text>
<text x="196.8" y="79.6">Q4</text>
<text x="196.8" y="82.2">Q5</text>
<text x="207.3" y="79.6">MP</text>
<text x="207.3" y="82.2">MI</text>
<text x="220" y="79.6">A4</text>
<text x="220" y="82.2">A5</text>
<text x="229.8" y="79.6">Q4</text>
<text x="229.8" y="82.2">Q5</text>
<text x="240.3" y="82.2">PI</text>
<text x="240.3" y="79.6">PO</text>
<text x="57.3" y="87.2">BUS7</text>
<text x="57.3" y="84.7">BUS6</text>
<text x="72.6" y="84.7">BUS6</text>
<text x="72.6" y="87.2">BUS7</text>
<text x="82.6" y="84.7">D6</text>
<text x="82.6" y="87.2">D7</text>
<text x="118.4" y="84.7">A6</text>
<text x="118.4" y="87.2">A7</text>
<text x="118.4" y="89.8">A8</text>
<text x="128.3" y="84.7">B6</text>
<text x="128.3" y="87.2">B7</text>
<text x="128.3" y="89.8">B8</text>
<text x="153.9" y="84.7">A6</text>
<text x="153.9" y="87.2">A7</text>
<text x="153.9" y="89.8">A8</text>
<text x="163.8" y="84.7">Q6</text>
<text x="163.8" y="87.2">Q7</text>
<text x="174.2" y="84.7">2</text>
<text x="174.2" y="87.2">3</text>
<text x="186.9" y="84.7">A6</text>
<text x="186.9" y="87.2">A7</text>
<text x="186.9" y="89.8">A8</text>
<text x="196.8" y="84.7">Q6</text>
<text x="196.8" y="87.2">Q7</text>
<text x="207.3" y="87.2">DI</text>
<text x="207.3" y="84.7">DO</text>
<text x="220" y="84.7">A6</text>
<text x="220" y="87.2">A7</text>
<text x="220" y="89.8">A8</text>
<text x="229.8" y="84.7">Q6</text>
<text x="229.8" y="87.2">Q7</text>
<text x="58.3" y="92.3">CLK</text>
<text x="72.6" y="92.3">CLK</text>
<text x="72.6" y="94.9">IR:IN</text>
<text x="118.4" y="92.3">A9</text>
<text x="118.4" y="94.9">A10</text>
<text x="127.3" y="94.9">B10</text>
<text x="128.3" y="92.3">B9</text>
<text x="153.9" y="92.3">A9</text>
<text x="153.9" y="94.9">A10</text>
<text x="163.9" y="94.9">D0</text>
<text x="186.9" y="92.3">A9</text>
<text x="186.9" y="94.9">A10</text>
<text x="196.9" y="94.9">D0</text>
<text x="220" y="92.3">A9</text>
<text x="220" y="94.9">A10</text>
<text x="229.9" y="94.9">D0</text>
<text x="118.4" y="97.4">A11</text>
<text x="118.4" y="99.9">A12</text>
<text x="127.3" y="97.4">B11</text>
<text x="127.3" y="99.9">B12</text>
<text x="153.9" y="97.4">A11</text>
<text x="153.9" y="99.9">A12</text>
<text x="163.9" y="97.4">D1</text>
<text x="163.9" y="99.9">D2</text>
<text x="186.9" y="97.4">A11</text>
<text x="186.9" y="99.9">A12</text>
<text x="196.9" y="97.4">D1</text>
<text x="196.9" y="99.9">D2</text>
<text x="220" y="97.4">A11</text>
<text x="220" y="99.9">A12</text>
<text x="229.9" y="97.4">D1</text>
<text x="229.9" y="99.9">D2</text>
<text x="58.3" y="107.6">CLK</text>
<text x="72.6" y="107.6">CLK</text>
<text x="82.7" y="107.6">S0</text>
<text x="118.4" y="105">OE</text>
<text x="153.9" y="105">WR</text>
<text x="153.9" y="107.6">OE</text>
<text x="163.9" y="102.5">D3</text>
<text x="163.9" y="105">D4</text>
<text x="163.9" y="107.6">D5</text>
<text x="186.9" y="105">WR</text>
<text x="186.9" y="107.6">OE</text>
<text x="196.9" y="102.5">D3</text>
<text x="196.9" y="105">D4</text>
<text x="196.9" y="107.6">D5</text>
<text x="220" y="105">WR</text>
<text x="220" y="107.6">OE</text>
<text x="229.9" y="102.5">D3</text>
<text x="229.9" y="105">D4</text>
<text x="229.9" y="107.6">D5</text>
<text x="56.1" y="110.1">RESET</text>
<text x="72.6" y="110.1">RESET</text>
<text x="72.6" y="112.6">MSR</text>
<text x="82.7" y="110.1">S1</text>
<text x="82.7" y="112.6">S2</text>
<text x="153.9" y="110.1">RW</text>
<text x="153.9" y="112.6">CS</text>
<text x="163.9" y="110.1">D6</text>
<text x="163.9" y="112.6">D7</text>
<text x="186.9" y="110.1">RW</text>
<text x="186.9" y="112.6">CS</text>
<text x="196.9" y="110.1">D6</text>
<text x="196.9" y="112.6">D7</text>
<text x="220" y="110.1">RW</text>
<text x="220" y="112.6">CS</text>
<text x="229.9" y="110.1">D6</text>
<text x="229.9" y="112.6">D7</text>
<text x="26.5" y="120.3">CARRY</text>
<text x="118.4" y="120.3">DIR</text>
<text x="118.4" y="122.8">EE</text>
<text x="118.4" y="125.3">AE</text>
<text x="128.3" y="120.3">A0</text>
<text x="128.3" y="122.8">A1</text>
<text x="128.3" y="125.3">A2</text>
<text x="128.3" y="127.9">A3</text>
<text x="128.3" y="130.4">A4</text>
<text x="30.7" y="133">F3</text>
<text x="128.3" y="133">A5</text>
<text x="128.3" y="135.5">A6</text>
<text x="118.4" y="140.6">AS</text>
<text x="118.4" y="143.1">BS</text>
<text x="128.3" y="138">A7</text>
<text x="128.3" y="143.1">A9</text>
<text x="128.3" y="140.6">A8</text>
<text x="32" y="148.2">F2</text>
<text x="118.4" y="145.7">CS</text>
<text x="127.3" y="148.2">A11</text>
<text x="127.3" y="145.7">A10</text>
<text x="118.4" y="150.7">WR</text>
<text x="127.3" y="150.7">A12</text>
<text x="128.3" y="155.8">D0</text>
<text x="128.3" y="160.9">D2</text>
<text x="128.3" y="158.4">D1</text>
<text x="32" y="163.4">F1</text>
<text x="128.3" y="166">D4</text>
<text x="128.3" y="163.4">D3</text>
<text x="128.3" y="173.6">D7</text>
<text x="128.3" y="171.1">D6</text>
<text x="128.3" y="168.5">D5</text>
</g>
<g font-size="1.8" fill="#008484">
<text x="42.5" y="129.6">74HC08</text>
<text x="43.5" y="127.3">U27C</text>
<text x="245" y="128.6">VCC</text>
<text x="210.7" y="137.5">VCC</text>
<text x="220.8" y="137.5">VCC</text>
<text x="231" y="137.5">VCC</text>
<text x="43.5" y="142.5">U27B</text>
<text x="247" y="142.2" transform="rotate(-90 247 142.2)">VCC</text>
<text x="42.5" y="144.9">74HC08</text>
<text x="66.7" y="144.1">74HC1G32</text>
<text x="69.5" y="146.4">U28</text>
<text x="84.5" y="146.6">74HC1G32</text>
<text x="87.3" y="148.9">U29</text>
<text x="215.3" y="144.5">C34</text>
<text x="215.5" y="146.9">100n</text>
<text x="225.5" y="144.5">C35</text>
<text x="225.6" y="146.9">100n</text>
<text x="235.6" y="144.5">C36</text>
<text x="235.8" y="146.9">100n</text>
<text x="252.5" y="144.5">U27E</text>
<text x="252.8" y="146.9">74HC08</text>
<text x="210.3" y="153.9">GND</text>
<text x="220.4" y="153.9">GND</text>
<text x="230.6" y="153.9">GND</text>
<text x="247" y="151.6" transform="rotate(-90 247 151.6)">GND</text>
<text x="42.5" y="160.1">74HC08</text>
<text x="43.5" y="157.8">U27D</text>
<text x="244.6" y="162.8">GND</text>
<text x="43.5" y="171.7">U27A</text>
<text x="42.5" y="174.1">74HC08</text>
<text x="33.7" y="189.5">GND</text>
</g>
</svg>
